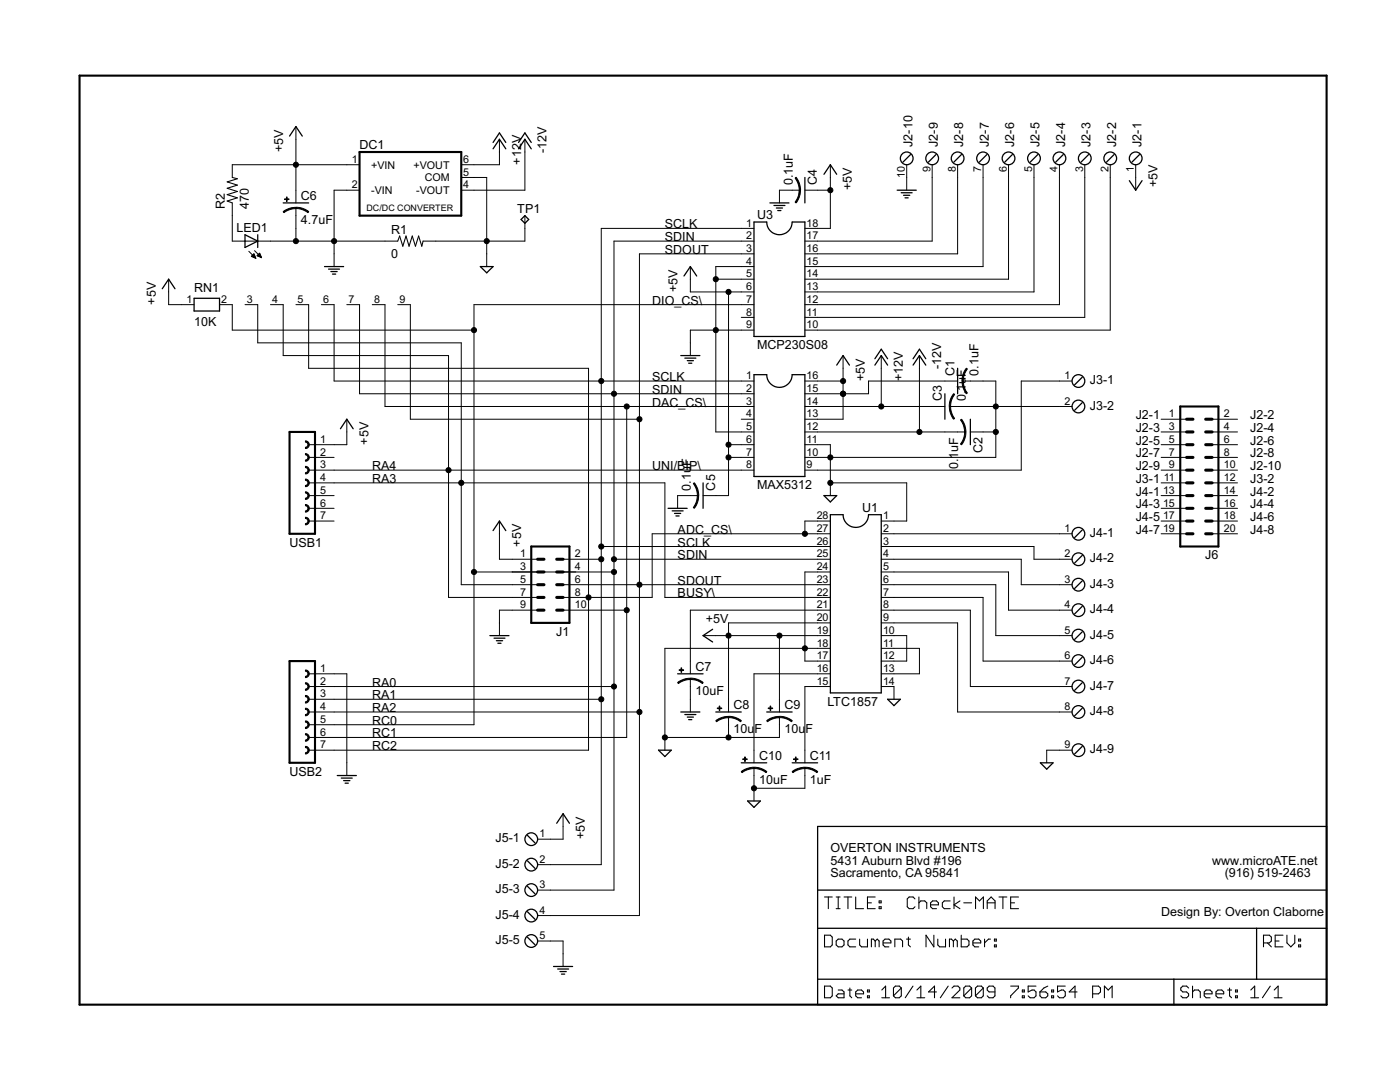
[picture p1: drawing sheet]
<svg xmlns="http://www.w3.org/2000/svg" width="279mm" height="216mm" viewBox="0 0 279 216" stroke-linecap="round" stroke-linejoin="round" font-family="sans-serif">
<g fill="#000" stroke="#000" stroke-width=".2">
<path d="M46.4 32.9v2.5zM59.1 32.9v5.1zM59.1 27.8v5.1zM46.4 32.9h12.7zM59.1 25.3v2.5zM59.1 38v2.5zM66.7 38v10.1zM59.1 32.9h10.1zM66.7 38h2.5zM69.2 32.9h2.6zM69.2 38h2.6zM94.6 32.9h5.1z"/>
<path d="M94.6 38h10.2zM94.6 35.4h2.5zM92.1 32.9h2.5zM92.1 35.4h2.5zM92.1 38h2.5zM97.1 35.4v12.7zM99.7 30.3v2.6zM99.7 27.8v2.5zM104.8 30.3v7.7zM104.8 27.8v2.5zM155.6 38h2.5zM155.6 38v2.5z"/>
<path d="M158.1 38h1.5zM160.6 38h2.6zM165.7 35.4v2.6zM163.2 38h2.5zM165.7 32.9v2.5zM181 32.9v2.5zM181 35.4v2.6zM186 32.9v2.5zM191.1 32.9v2.5zM196.2 32.9v2.5zM201.3 32.9v2.5zM206.4 32.9v2.5z"/>
<path d="M211.4 32.9v2.5zM216.5 32.9v2.5zM221.6 32.9v2.5zM226.7 32.9v2.5zM226.7 35.4v2.6zM33.7 55.7v2.6zM46.4 43v5.1zM46.4 48.1h2.5zM46.4 40.5v2.5zM48.9 48.1h2.5zM49.7 50.1l1.4 1.4zM50.2 51.2l.5-.5z"/>
<path d="M50.2 51.1h.7zM50.3 51.2h.6zM50.4 50.9h.4zM50.5 50.8h.3zM50.5 51.3h.4zM50.6 50.7h.1zM50.7 50.7l.4 .8zM50.8 50l1.4 1.4zM50.8 51.4h.2zM50.2 51.2l.9 .3zM51.3 51l.5-.5zM51.4 50.9h.6z"/>
<path d="M51.4 51.1h.6zM51.5 50.8h.4zM51.6 50.7h.3zM51.7 51.2h.4zM51.7 50.6h.1zM51.8 50.5l.4 .9zM52 51.3h.2zM51.3 51l.9 .4zM51.4 48.1h2.6zM59.1 45.6v2.5zM54 48.1h5.1zM59.1 41.5v1.5z"/>
<path d="M59.1 43v2.6zM66.7 48.1v2.6zM59.1 48.1h7.6zM66.7 50.7v2.5zM66.7 48.1h10.1zM76.8 48.1h2.6zM87 48.1h10.1zM84.4 48.1h2.6zM97.1 48.1v2.6zM97.1 48.1h7.7zM97.1 50.7v2.5zM104.8 45.6v2.5z"/>
<path d="M104.8 43v2.6zM120 45.6h27.9zM122.5 48.1h25.4zM127.6 50.7h20.3zM137.8 55.7v2.6zM137.8 53.2v2.5zM142.9 53.2h5zM142.9 53.2v2.5zM137.8 58.3h7.6zM145.4 58.3h2.5zM142.9 55.7h5zM147.9 45.6h2.6z"/>
<path d="M147.9 48.1h2.6zM147.9 50.7h2.6zM147.9 53.2h2.6zM147.9 55.7h2.6zM147.9 58.3h2.6zM163.2 45.6h2.5zM163.2 48.1h22.8zM163.2 50.7h27.9zM163.2 53.2h33zM163.2 55.7h38.1zM163.2 58.3h43.2zM160.6 58.3h2.6z"/>
<path d="M160.6 55.7h2.6zM160.6 53.2h2.6zM160.6 50.7h2.6zM160.6 48.1h2.6zM160.6 45.6h2.6zM165.7 38v7.6zM186 35.4v12.7zM191.1 35.4v15.3zM196.2 35.4v17.8zM201.3 35.4v20.3zM206.4 35.4v22.9zM33.7 58.3v2.5z"/>
<path d="M33.7 60.8h2.5zM36.2 60.8h2.5zM46.4 60.8v5.1zM43.8 60.8h2.6zM51.4 60.8v7.6zM48.9 60.8h2.5zM56.5 60.8v10.2zM54 60.8h2.5zM61.6 60.8v12.7zM59.1 60.8h2.5zM66.7 60.8v15.2zM64.1 60.8h2.6z"/>
<path d="M71.8 60.8v17.8zM69.2 60.8h2.6zM74.3 60.8h2.5zM79.4 60.8h2.5zM56.5 71h33zM51.4 68.4h40.7zM94.6 60.8v5.1zM94.6 65.9v48.2zM46.4 65.9h48.2zM61.6 73.5h55.9zM117.5 73.5v45.7zM120 76v33.1z"/>
<path d="M120 45.6v30.4zM66.7 76h53.3zM122.5 78.6v33zM122.5 48.1v30.5zM71.8 78.6h50.7zM137.8 65.9v2.5zM137.8 68.4v2.6zM142.9 55.7v10.2zM137.8 65.9h5.1zM142.9 65.9h5zM120 76h27.9zM122.5 78.6h25.4z"/>
<path d="M94.6 60.8h53.3zM147.9 76h2.6zM147.9 78.6h2.6zM147.9 60.8h2.6zM147.9 63.3h2.6zM147.9 65.9h2.6zM163.2 78.6h5.1zM163.2 76h5.1zM163.2 60.8h48.2zM163.2 63.3h53.3zM163.2 65.9h58.4zM160.6 78.6h2.6z"/>
<path d="M160.6 76h2.6zM160.6 65.9h2.6zM160.6 63.3h2.6zM160.6 60.8h2.6zM168.3 76v2.6zM168.3 73.5v2.5zM168.3 71v2.5zM173.3 76v2.6zM168.3 78.6h5zM175.9 71v2.5zM183.5 71v2.5zM173.3 76h15.3z"/>
<path d="M188.6 76h2.5zM192.1 76h1.6zM193.7 76h2.5zM196.2 76h2.5zM203.8 76h7.6zM211.4 35.4v25.4zM211.4 76h2.6zM216.5 35.4v27.9zM221.6 35.4v30.5zM66.7 88.7h2.5zM61.6 88.7h5.1zM61.6 91.3h5.1z"/>
<path d="M61.6 93.8h5.1zM61.6 96.4h5.1zM61.6 98.9h5.1zM69.2 86.2v2.5zM69.2 83.7v2.5zM76.8 60.8v20.3zM81.9 60.8v22.9zM89.5 93.8h58.4zM66.7 93.8h22.8zM89.5 71v22.8zM66.7 96.4h25.4zM92.1 68.4v28z"/>
<path d="M125.1 81.1v40.7zM76.8 81.1h48.3zM127.6 83.7v33zM127.6 50.7v33zM81.9 83.7h45.7zM92.1 96.4h40.6zM135.2 98.9v2.5zM135.2 98.9h2.6zM137.8 98.9h1.5zM142.9 98.9h2.5zM142.9 86.2h5zM142.9 65.9v20.3z"/>
<path d="M140.3 98.9h2.6zM145.4 91.3v7.6zM145.4 88.7v2.6zM145.4 58.3v30.4zM145.4 88.7h2.5zM145.4 91.3h2.5zM125.1 81.1h22.8zM147.9 81.1h2.6zM147.9 83.7h2.6zM147.9 86.2h2.6zM147.9 88.7h2.6zM147.9 91.3h2.6z"/>
<path d="M147.9 93.8h2.6zM163.2 83.7h5.1zM163.2 81.1h12.7zM163.2 86.2h20.3zM163.2 91.3h2.5zM163.2 88.7h2.5zM163.2 93.8h40.6zM160.6 93.8h2.6zM160.6 91.3h2.6zM160.6 88.7h2.6zM160.6 86.2h2.6zM160.6 83.7h2.6z"/>
<path d="M160.6 81.1h2.6zM165.7 88.7v2.6zM165.7 91.3h33zM165.7 91.3v5.1zM165.7 96.4v2.5zM168.3 78.6v5.1zM175.9 73.5v7.6zM165.7 96.4h15.3zM183.5 73.5v12.7zM175.9 81.1h10.1zM186 81.1h2.6zM183.5 86.2h5.1z"/>
<path d="M188.6 86.2h2.5zM189.6 81.1h1.5zM191.1 86.2h1.5zM193.7 81.1h5zM191.1 81.1h2.6zM196.2 86.2h2.5zM193.7 86.2h2.5zM198.7 76v5.1zM198.7 81.1h12.7zM198.7 81.1v5.1zM198.7 86.2v5.1zM203.8 76v17.8z"/>
<path d="M211.4 81.1h2.6zM231.7 83.7h5.1zM231.7 86.2h5.1zM231.7 88.7h5.1zM231.7 91.3h5.1zM231.7 93.8h5.1zM231.7 96.4h5.1zM231.7 98.9h5.1zM241.9 83.7h5.1zM241.9 86.2h5.1zM241.9 88.7h5.1zM241.9 91.3h5.1z"/>
<path d="M241.9 93.8h5.1zM241.9 96.4h5.1zM241.9 98.9h5.1zM61.6 101.4h5.1zM61.6 104h5.1zM89.5 93.8v25.4zM92.1 96.4v20.3zM94.6 114.1v30.5zM99.7 106.5v5.1zM99.7 104v2.5zM99.7 111.6h2.5zM92.1 116.7h10.1z"/>
<path d="M89.5 119.2h12.7zM102.2 114.1h12.7zM94.6 114.1h7.6zM102.2 111.6h5.1zM102.2 114.1h5.1zM102.2 116.7h5.1zM102.2 119.2h5.1zM117.5 111.6h2.5zM117.5 116.7h10.1zM117.5 114.1h5zM117.5 119.2v30.5zM117.5 119.2h12.7z"/>
<path d="M112.4 111.6h5.1zM112.4 114.1h5.1zM112.4 116.7h5.1zM112.4 119.2h5.1zM120 109.1v2.5zM120 109.1h43.2zM122.5 111.6v2.5zM127.6 116.7h35.6zM130.2 106.5v12.7zM130.2 106.5h30.4zM132.7 96.4v22.8zM160.6 106.5h2.6z"/>
<path d="M160.6 104v2.5zM132.7 119.2h30.5zM160.6 114.1h2.6zM122.5 111.6h40.7zM160.6 104h2.6zM163.2 119.2h2.5zM163.2 116.7h2.5zM163.2 114.1h2.5zM163.2 111.6h2.5zM163.2 109.1h2.5zM163.2 106.5h2.5zM163.2 104h2.5z"/>
<path d="M178.4 104h2.6zM178.4 106.5h33zM178.4 109.1h28zM175.9 104h2.5zM175.9 106.5h2.5zM175.9 109.1h2.5zM175.9 111.6h2.5zM175.9 114.1h2.5zM175.9 116.7h2.5zM175.9 119.2h2.5zM181 96.4v7.6zM178.4 119.2h17.8z"/>
<path d="M178.4 116.7h20.3zM178.4 114.1h22.9zM203.8 111.6v5.1zM178.4 111.6h25.4zM206.4 109.1v2.5zM206.4 111.6h5zM203.8 116.7h7.6zM211.4 106.5h2.6zM211.4 111.6h2.6zM211.4 116.7h2.6zM231.7 101.4h5.1zM231.7 104h5.1z"/>
<path d="M231.7 106.5h5.1zM241.9 101.4h5.1zM241.9 104h5.1zM241.9 106.5h5.1zM66.7 139.5h53.3zM66.7 137h55.8zM61.6 134.5h5.1zM61.6 137h5.1zM61.6 139.5h5.1zM66.7 134.5h2.5zM99.7 121.8v2.5zM99.7 124.3v2.5z"/>
<path d="M99.7 121.8h2.5zM102.2 121.8h5.1zM117.5 121.8h7.6zM112.4 121.8h5.1zM120 111.6v27.9zM122.5 114.1v22.9zM125.1 121.8v25.4zM132.7 129.4h27.9zM137.8 121.8v10.1zM137.8 121.8h25.4zM137.8 135.5v1.5zM137.8 131.9v2.6z"/>
<path d="M137.8 137v2.5zM137.8 139.5v2.6zM140.3 126.8h2.6zM142.9 126.8h2.5zM145.4 126.8v12.7zM145.4 124.3v2.5zM145.4 124.3h17.8zM145.4 139.5v2.6zM150.5 134.5v15.2zM155.6 126.8v12.7zM155.6 126.8h7.6zM145.4 126.8h10.2z"/>
<path d="M155.6 139.5v2.6zM160.6 129.4v2.5zM160.6 114.1v15.3zM160.6 137h2.6zM160.6 131.9h2.6zM160.6 129.4h2.6zM150.5 134.5h12.7zM163.2 137h2.5zM163.2 134.5h2.5zM163.2 131.9h2.5zM163.2 129.4h2.5zM163.2 126.8h2.5z"/>
<path d="M163.2 124.3h2.5zM163.2 121.8h2.5zM178.4 126.8h2.6zM178.4 129.4h5.1zM175.9 121.8h2.5zM175.9 124.3h2.5zM175.9 126.8h2.5zM175.9 129.4h2.5zM175.9 131.9h2.5zM175.9 134.5h2.5zM175.9 137h2.5zM178.4 137v2.5z"/>
<path d="M181 126.8v5.1zM178.4 131.9h2.6zM183.5 129.4v5.1zM178.4 134.5h5.1zM178.4 124.3h12.7zM193.7 121.8v15.2zM178.4 121.8h15.3zM196.2 119.2v12.7zM198.7 116.7v10.1zM201.3 114.1v7.7zM201.3 121.8h10.1zM198.7 126.8h12.7z"/>
<path d="M196.2 131.9h15.2zM193.7 137h17.7zM211.4 121.8h2.6zM211.4 126.8h2.6zM211.4 131.9h2.6zM211.4 137h2.6zM66.7 142.1h60.9zM61.6 142.1h5.1zM61.6 144.6h5.1zM61.6 147.2h5.1zM61.6 149.7h5.1zM69.2 134.5v17.7z"/>
<path d="M69.2 152.2v2.5zM66.7 144.6h27.9zM66.7 149.7h50.8zM66.7 147.2h58.4zM127.6 116.7v25.4zM132.7 129.4v17.8zM132.7 147.2v2.5zM132.7 147.2h12.7zM145.4 143.1v1.5zM145.4 144.6v2.6zM150.5 157.3h10.1zM150.5 153.2v1.5z"/>
<path d="M150.5 149.7v2.5zM150.5 154.7v2.6zM150.5 157.3v2.5zM145.4 147.2h10.2zM155.6 143.1v1.5zM155.6 144.6v2.6zM160.6 137v12.7zM160.6 153.2v1.5zM160.6 149.7v2.5zM160.6 154.7v2.6zM191.1 124.3v17.8zM208.9 149.7v2.5z"/>
<path d="M208.9 149.7h2.5zM191.1 142.1h20.3zM211.4 142.1h2.6zM211.4 149.7h2.6zM109.8 167.4h2.6zM109.8 172.5h10.2zM109.8 177.6h12.7zM107.3 167.4h2.5zM107.3 172.5h2.5zM107.3 177.6h2.5zM112.4 164.9v2.5zM112.4 162.4v2.5z"/>
<path d="M120 139.5v33zM122.5 137v40.6zM109.8 187.8h2.6zM109.8 182.7h17.8zM107.3 182.7h2.5zM107.3 187.8h2.5zM112.4 187.8v2.5zM112.4 190.3v2.5zM127.6 142.1v40.6z"/>
<path d="M158.7 35.5l.2-.1 .4 .7 .4 1 .1 .9h-.3l-.1-1.1z" fill-rule="evenodd"/>
<path d="M56.5 42.2l1.2-.6 1.4-.2v.2l-1.1 .2-1.3 .6z" fill-rule="evenodd"/>
<path d="M59.1 41.4l1.3 .2 1.2 .6-.1 .2-1.4-.7-1-.1z" fill-rule="evenodd"/>
<path d="M159.5 38h.2v.8l-.4 1-.4 .7-.2-.2 .7-1.3z" fill-rule="evenodd"/>
<path d="M190.3 78.5l.2 .2-.7 1.4-.1 1h-.3v-.3a3.9 3.9 0 0 1 .9-2.3z" fill-rule="evenodd"/>
<path d="M192 76h.3l.1 1 .7 1.4-.3 .2-.6-1.2z" fill-rule="evenodd"/>
<path d="M192.9 73.5l.2 .1-.7 1.4-.2 1h-.2l.2-1.3z" fill-rule="evenodd"/>
<path d="M61 93a.76 .76 0 0 1 .7 .8 .76 .76 0 0 1-.7 .8v-.3a.51 .51 0 0 0 .5-.5 .51 .51 0 0 0-.5-.5z" fill-rule="evenodd"/>
<path d="M61 90.5a.76 .76 0 0 1 .7 .8 .76 .76 0 0 1-.7 .7v-.2a.51 .51 0 0 0 .5-.5 .51 .51 0 0 0-.5-.5z" fill-rule="evenodd"/>
<path d="M61 88a.76 .76 0 0 1 .7 .7 .76 .76 0 0 1-.7 .8v-.3a.51 .51 0 0 0 .5-.5 .51 .51 0 0 0-.5-.5z" fill-rule="evenodd"/>
<path d="M61 98.1a.76 .76 0 0 1 .7 .8 .76 .76 0 0 1-.7 .8v-.3a.51 .51 0 0 0 .5-.5 .51 .51 0 0 0-.5-.5z" fill-rule="evenodd"/>
<path d="M61 95.6a.76 .76 0 0 1 .7 .8 .76 .76 0 0 1-.7 .7v-.2a.51 .51 0 0 0 .5-.5 .51 .51 0 0 0-.5-.6z" fill-rule="evenodd"/>
<path d="M138.4 96.5l.2-.2 .1 .2a3.9 3.9 0 0 1 .7 2.4h-.2l-.3-1.5z" fill-rule="evenodd"/>
<path d="M189.5 81.1h.2l.1 1 .7 1.4-.2 .2-.6-1.2z" fill-rule="evenodd"/>
<path d="M192.5 86.2h.3l-.1 .8-.4 1.1-.4 .7-.2-.2 .7-1.4z" fill-rule="evenodd"/>
<path d="M191.7 83.8l.2-.1 .4 .6 .5 1.9h-.3l-.3-1.5z" fill-rule="evenodd"/>
<path d="M61 100.7a.76 .76 0 0 1 .7 .7 .76 .76 0 0 1-.7 .8v-.3a.51 .51 0 0 0 .5-.5 .51 .51 0 0 0-.5-.5z" fill-rule="evenodd"/>
<path d="M61 103.2a.76 .76 0 0 1 .7 .8 .76 .76 0 0 1-.7 .7v-.2a.51 .51 0 0 0 .5-.5 .51 .51 0 0 0-.5-.5z" fill-rule="evenodd"/>
<path d="M139.2 98.9h.2v.8l-.4 1.1-.4 .6-.2-.1 .6-1.4z" fill-rule="evenodd"/>
<path d="M61 136.2a.76 .76 0 0 1 .7 .8 .76 .76 0 0 1-.7 .8v-.3a.51 .51 0 0 0 .5-.5 .51 .51 0 0 0-.5-.5z" fill-rule="evenodd"/>
<path d="M61 133.7a.76 .76 0 0 1 .7 .8 .76 .76 0 0 1-.7 .7v-.2a.51 .51 0 0 0 .5-.5 .51 .51 0 0 0-.5-.6z" fill-rule="evenodd"/>
<path d="M135.2 136.2l1.2-.6 1.4-.3v.3l-1 .1-1.4 .7z" fill-rule="evenodd"/>
<path d="M137.8 135.3l1.3 .2 1.2 .7-.1 .2-1.4-.7-1-.1z" fill-rule="evenodd"/>
<path d="M61 138.8a.76 .76 0 0 1 .7 .7 .76 .76 0 0 1-.7 .8v-.3a.51 .51 0 0 0 .5-.5 .51 .51 0 0 0-.5-.5z" fill-rule="evenodd"/>
<path d="M61 143.8a.76 .76 0 0 1 .7 .8 .76 .76 0 0 1-.7 .8v-.3a.51 .51 0 0 0 .5-.5 .51 .51 0 0 0-.5-.5z" fill-rule="evenodd"/>
<path d="M61 141.3a.76 .76 0 0 1 .7 .8 .76 .76 0 0 1-.7 .7v-.2a.51 .51 0 0 0 .5-.5 .51 .51 0 0 0-.5-.5z" fill-rule="evenodd"/>
<path d="M61 146.4a.76 .76 0 0 1 .7 .8 .76 .76 0 0 1-.7 .7v-.2a.51 .51 0 0 0 .5-.5 .51 .51 0 0 0-.5-.6z" fill-rule="evenodd"/>
<path d="M61 148.9a.76 .76 0 0 1 .7 .8 .76 .76 0 0 1-.7 .8v-.3a.51 .51 0 0 0 .5-.5 .51 .51 0 0 0-.5-.5z" fill-rule="evenodd"/>
<path d="M142.9 143.8l1.1-.6 1.4-.2v.2l-1 .1-1.4 .7z" fill-rule="evenodd"/>
<path d="M145.4 142.9l1.3 .3 1.3 .6-.2 .2-.9-.5-1.5-.3z" fill-rule="evenodd"/>
<path d="M147.9 154l1.2-.7 1.4-.2v.3l-1 .1-1.4 .7z" fill-rule="evenodd"/>
<path d="M150.5 153.1l1.3 .2 1.2 .7-.1 .2-.9-.6-1.5-.2z" fill-rule="evenodd"/>
<path d="M153 143.8l1.2-.6 1.4-.2v.2l-1.1 .1-1.3 .7z" fill-rule="evenodd"/>
<path d="M155.6 142.9l1.3 .3 1.2 .6-.1 .2-.9-.5-1.5-.3z" fill-rule="evenodd"/>
<path d="M158.1 154l1.2-.7 1.3-.2v.3l-1 .1-1.4 .7z" fill-rule="evenodd"/>
<path d="M160.6 153.1l1.4 .2 1.2 .7-.2 .2-.8-.6-1.6-.2z" fill-rule="evenodd"/>
<circle cx="59.1" cy="32.9" r=".51"/>
<circle cx="165.7" cy="38" r=".51"/>
<circle cx="59.1" cy="48.1" r=".51"/>
<circle cx="66.7" cy="48.1" r=".51"/>
<circle cx="97.1" cy="48.1" r=".51"/>
<circle cx="142.9" cy="55.7" r=".51"/>
<circle cx="145.4" cy="58.3" r=".51"/>
<circle cx="94.6" cy="65.9" r=".51"/>
<circle cx="120" cy="76" r=".51"/>
<circle cx="122.5" cy="78.6" r=".51"/>
<circle cx="142.9" cy="65.9" r=".51"/>
<circle cx="168.3" cy="76" r=".51"/>
<circle cx="168.3" cy="78.6" r=".51"/>
<circle cx="89.5" cy="93.8" r=".51"/>
<circle cx="92.1" cy="96.4" r=".51"/>
<circle cx="125.1" cy="81.1" r=".51"/>
<circle cx="127.6" cy="83.7" r=".51"/>
<circle cx="145.4" cy="88.7" r=".51"/>
<circle cx="145.4" cy="91.3" r=".51"/>
<circle cx="165.7" cy="96.4" r=".51"/>
<circle cx="165.7" cy="91.3" r=".51"/>
<circle cx="175.9" cy="81.1" r=".51"/>
<circle cx="183.5" cy="86.2" r=".51"/>
<circle cx="198.7" cy="81.1" r=".51"/>
<circle cx="198.7" cy="86.2" r=".51"/>
<circle cx="94.6" cy="114.1" r=".51"/>
<circle cx="117.5" cy="119.2" r=".51"/>
<circle cx="120" cy="109.1" r=".51"/>
<circle cx="120" cy="111.6" r=".51"/>
<circle cx="122.5" cy="111.6" r=".51"/>
<circle cx="122.5" cy="114.1" r=".51"/>
<circle cx="127.6" cy="116.7" r=".51"/>
<circle cx="160.6" cy="106.5" r=".51"/>
<circle cx="120" cy="139.5" r=".51"/>
<circle cx="122.5" cy="137" r=".51"/>
<circle cx="125.1" cy="121.8" r=".51"/>
<circle cx="145.4" cy="126.8" r=".51"/>
<circle cx="155.6" cy="126.8" r=".51"/>
<circle cx="160.6" cy="129.4" r=".51"/>
<circle cx="127.6" cy="142.1" r=".51"/>
<circle cx="132.7" cy="147.2" r=".51"/>
<circle cx="145.4" cy="147.2" r=".51"/>
<circle cx="150.5" cy="157.3" r=".51"/>
</g>
<g fill="#000" stroke="#000" stroke-width=".42">
<path d="M15.9 15.1h248.9zM15.9 15.1v185.4zM264.8 15.1v185.4zM71.8 30.3h20.3zM92.1 30.3v12.7zM71.8 30.3v12.7zM71.8 43h20.3zM57.8 86.2h5.1zM62.9 86.2v20.3zM235.5 81.1h7.7zM235.5 81.1v28zM57.8 86.2v20.3z"/>
<path d="M57.8 106.5h5.1zM106 109.1h7.6zM106 109.1v15.2zM243.2 81.1v28zM235.5 109.1h7.7zM57.8 131.9h5.1zM62.9 131.9v20.3zM113.6 109.1v15.2zM106 124.3h7.6zM57.8 131.9v20.3zM57.8 152.2h5.1zM15.9 200.5h248.9z"/>
</g>
<g fill="#000" stroke="#000" stroke-width=".25">
<path d="M59.1 25.3l-1.3 1.9zM59.1 25.3l1.2 1.9zM99.7 27.8l-1.3 1.9zM99.7 26.5l-1.3 1.9zM99.7 27.8l1.2 1.9zM99.7 26.5l1.2 1.9zM104.8 27.8l-1.3 1.9zM104.8 26.5l-1.3 1.9zM104.8 27.8l1.2 1.9zM104.8 26.5l1.2 1.9zM165.7 32.9l-1.3 1.9zM165.7 32.9l1.3 1.9z"/>
<path d="M180.6 39.5h.7zM180.3 39h1.3zM181.7 30.8l-1.5 1.6zM179.9 38.5h2.1zM179 38h3.9zM186.8 30.8l-1.5 1.6zM191.9 30.8l-1.5 1.6zM197 30.8l-1.6 1.6zM202 30.8l-1.5 1.6zM207.1 30.8l-1.5 1.6zM212.2 30.8l-1.5 1.6zM217.3 30.8l-1.6 1.6z"/>
<path d="M222.3 30.8l-1.5 1.6zM225.4 36l1.3 2zM227.9 36l-1.2 2zM227.4 30.8l-1.5 1.6zM33.7 55.7l-1.3 1.9zM33.7 55.7l1.2 1.9zM38.7 59.5v2.6zM38.7 59.5h5.1zM48.9 46.8l2.5 1.3zM48.9 46.8v1.3zM48.9 48.1v1.3zM48.9 49.4l2.5-1.3z"/>
<path d="M51.4 46.8v1.3zM51.4 48.1v1.3zM56.5 40.5h5.1zM64.8 53.2h3.8zM65.6 53.7h2.2zM66 54.2h1.3zM66.4 54.7h.6zM95.9 53.2h2.5zM95.9 53.2l1.2 1.2zM97.1 54.4l1.3-1.2zM104.8 43l-.8 .8zM104.8 43l.7 .8z"/>
<path d="M104 43.8l.8 .8zM105.5 43.8l-.7 .8zM137.8 53.2l-1.3 1.9zM137.8 53.2l1.2 1.9zM150.5 44.3v22.8zM150.5 44.3h2.5zM155.2 42h.7zM154.9 41.5h1.3zM154.5 41h2.2zM153.6 40.5h3.9zM158.1 44.3h2.5zM160.6 35.4v5.1z"/>
<path d="M38.7 62.1h5.1zM43.8 59.5v2.6zM137.4 72.5h.7zM137.2 72h1.2zM136.7 71.5h2.2zM135.9 71h3.8zM150.5 74.8v20.3zM150.5 74.8h2.5zM150.5 67.1h10.1zM158.1 74.8h2.5zM160.6 44.3v22.8zM168.3 71l-1.3 1.9z"/>
<path d="M168.3 71l1.2 1.9zM175.9 71l-1.3 1.9zM175.9 69.7l-1.3 1.9zM175.9 71l1.2 1.9zM175.9 69.7l1.2 1.9zM183.5 71l-1.3 1.9zM183.5 69.7l-1.3 1.9zM183.5 71l1.3 1.9zM183.5 69.7l1.3 1.9zM191.1 73.5v5.1zM216 75.3l-1.5 1.5zM69.2 83.7l-1.3 1.9z"/>
<path d="M69.2 83.7l1.3 1.9zM150.5 95.1h10.1zM160.6 74.8v20.3zM164.4 98.9h2.6zM167 98.9l-1.3 1.3zM188.6 78.6v5.1zM193.7 83.7v5zM216 80.3l-1.5 1.6zM99.7 104l-1.3 1.9zM99.7 104l1.2 1.9zM134.9 103h.6zM134.6 102.4h1.2z"/>
<path d="M134.2 101.9h2.1zM133.3 101.4h3.8zM140.3 96.4v5zM165.7 102.7h2.6zM164.4 98.9l1.3 1.3zM175.9 102.7v35.6zM173.3 102.7h2.6zM216 105.7l-1.5 1.6zM216 110.8l-1.5 1.6zM216 115.9l-1.5 1.5zM99.4 128.4h.6zM99.1 127.8h1.2z"/>
<path d="M98.6 127.3h2.2zM97.8 126.8h3.8zM135.2 134.5h5.1zM140.3 126.8l1.9-1.2zM140.3 126.8l1.9 1.3zM165.7 102.7v35.6zM165.7 138.3h10.2zM177.1 139.5h2.6zM179.7 139.5l-1.3 1.3zM216 121l-1.5 1.5zM216 126.1l-1.5 1.5zM216 131.1l-1.5 1.6z"/>
<path d="M216 136.2l-1.5 1.6zM68.9 156.3h.6zM68.6 155.8h1.2zM68.1 155.3h2.2zM67.3 154.7h3.8zM131.4 149.7h2.6zM131.4 149.7l1.3 1.3zM134 149.7l-1.3 1.3zM137.4 143.6h.7zM137.2 143.1h1.2zM136.7 142.6h2.2zM135.9 142.1h3.8z"/>
<path d="M142.9 142.1h5zM147.9 152.2h5.1zM149.2 159.8h2.5zM151.7 159.8l-1.2 1.3zM153 142.1h5.1zM158.1 152.2h5.1zM177.1 139.5l1.3 1.3zM207.6 152.2h2.6zM207.6 152.2l1.3 1.3zM210.2 152.2l-1.3 1.3zM216 141.3l-1.5 1.5zM216 148.9l-1.5 1.6z"/>
<path d="M105.3 166.7l1.5 1.5zM105.3 171.8l1.5 1.5zM105.3 176.8l1.5 1.6zM112.4 162.4l-1.3 1.9zM112.4 162.4l1.2 1.9zM149.2 159.8l1.3 1.3zM163.2 177.6h101.6zM163.2 164.9v12.7zM163.2 164.9h101.6zM264.8 164.9v12.7zM264.8 177.6v7.6zM105.3 181.9l1.5 1.6z"/>
<path d="M105.3 187l1.5 1.5zM112.1 194.4h.6zM111.8 193.9h1.2zM111.3 193.4h2.2zM110.5 192.8h3.8zM163.2 195.4h71.1zM163.2 185.2v10.2zM163.2 177.6v7.6zM234.3 195.4v5.1zM234.3 195.4h16.5zM250.8 185.2v10.2zM163.2 185.2h87.6z"/>
<path d="M250.8 195.4h14zM250.8 185.2h14zM264.8 185.2v10.2zM264.8 195.4v5.1zM163.2 200.5h71.1zM163.2 195.4v5.1zM234.3 200.5h30.5z"/>
</g>
<g fill="#000" stroke="#000" stroke-width=".21">
<path d="M45.3 38.8l2.1-.6zM45.3 37.6l2.1-.7zM45.3 36.3l2.1-.6zM45.3 38.8l2.1 .7zM45.3 37.6l2.1 .6zM45.3 36.3l2.1 .6zM46.4 35.4l1 .3zM45.3 40.1l2.1-.6zM45.3 40.1l1.1 .4zM79.8 47.1l-.4 1zM79.8 47.1l.6 2zM81 47.1l-.6 2z"/>
<path d="M81 47.1l.6 2zM82.3 47.1l-.7 2zM82.3 47.1l.6 2zM83.5 47.1l-.6 2zM83.5 47.1l.7 2zM84.4 48.1l-.2 1zM164.5 179h1.6zM166.9 179h.8zM168.4 179h1.6zM170.8 179v2.3zM173.1 179v2.3zM173.1 179h1.6z"/>
<path d="M175.5 179.8h.4zM175.9 179.8v.3zM181.1 179.4v1.5zM181.4 179l-.3 .4zM181.4 179h.8zM182.2 179l.4 .4zM183.4 179v2.3zM183.8 179.8h.8zM184.6 179.8l.4 .3zM186.1 179.8h.8zM186.9 179.8l.4 .3zM188.4 179.8l-.3 .3z"/>
<path d="M188.4 179.8h1.2zM194.7 179l.8 .8zM195.5 179.8l.8-.8zM196.3 179v2.3zM197 179.8l.8-.8zM197.8 179l.8 .8zM198.6 179.8v1.5zM199.4 179h1.5zM201.7 179v2.3zM201.7 179h1.6zM164.5 196.8v2.3zM164.5 199.1h1.2z"/>
<path d="M164.5 186.6v2.3zM164.5 188.9h1.2zM165.3 179v2.3zM165.7 199.1l.4-.4zM164.5 196.8h1.2zM165.7 188.9l.4-.3zM164.5 186.6h1.2zM166.1 197.1v1.6zM165.7 196.8l.4 .3zM166.1 187v1.6zM165.7 186.6l.4 .4zM166.9 198.7l.4-.4z"/>
<path d="M166.9 181.3h.8zM166.9 187.8v.8zM166.9 188.6l.4 .3zM167.3 197.5h.7zM166.9 198.7l.4 .4zM167.3 198.3h1.1zM167.3 179v2.3zM167.3 188.9h.7zM166.9 187.8l.4-.4zM168 197.5l.4 .4zM168 188.9l.4-.3zM167.3 187.4h.7z"/>
<path d="M168.4 197.9v1.2zM167.3 199.1h1.1zM168.4 187.8v.8zM168 187.4l.4 .4zM169.2 197.5h.8zM169.2 179v2.3zM169.2 187.8v.8zM169.2 188.6l.4 .3zM169.6 197.1v1.6zM169.6 198.7l.4 .4zM169.6 187.4l-.4 .4zM169.6 188.9h1.2z"/>
<path d="M170.8 197.9v.8zM170.8 197.9l.4-.4zM170.8 181.3h1.5zM169.6 187.4h1.2zM170.8 198.7l.4 .4zM171.2 197.5h.7zM171.6 187.4v1.2zM171.6 188.6l.3 .3zM171.2 199.1h.7zM171.9 197.5l.4 .4zM171.9 188.9h1.2zM172.3 197.9v.4z"/>
<path d="M170.8 198.3h1.5zM173.1 197.5h.4zM173.1 197.5v.4zM173.1 198.7h.4zM173.1 198.7v.4zM173.1 181.3h1.6zM173.1 180.1h.8zM173.1 187.4v1.5zM173.5 197.5v.4zM173.1 197.9h.4zM173.5 198.7v.4zM173.1 199.1h.4z"/>
<path d="M173.9 187.4v1.5zM173.9 187.4h.4zM174.3 187.4l.4 .4zM174.7 187.8v1.1zM174.7 187.8l.4-.4zM175.1 187.4l.4 .4zM175.5 179.8v.3zM175.5 180.9h.4zM175.5 180.9v.4zM175.5 187.8v1.1zM175.5 180.1h.4zM175.9 180.9v.4z"/>
<path d="M175.5 181.3h.4zM176.7 196.8l-.7 .7zM176 199.1h1.5zM176.2 187.8v.8zM176.6 187.4l-.4 .4zM176.2 188.6l.4 .3zM176.6 187.4h.8zM176.7 196.8v2.3zM176.6 188.9h.8zM177.4 187.4l.4 .4zM177.8 187.8v.4zM176.2 188.2h1.6z"/>
<path d="M178.3 197.1v1.6zM178.3 197.1l.4-.3zM178.3 198.7l1.6-1.6zM178.6 187.4v1.5zM178.6 187.4h1.1zM178.7 196.8h.8zM178.3 198.7l.4 .4zM179.5 196.8l.4 .3zM178.7 199.1h.8zM179.7 187.4l.4 .4zM179.9 197.1v1.6zM179.5 199.1l.4-.4z"/>
<path d="M180.1 187.8v1.1zM182.2 196.8l-1.5 2.3zM180.9 187.4h.8zM181.1 180.9l.3 .4zM181.3 187v1.6zM181.3 188.6l.4 .3zM181.4 181.3h.8zM182.2 181.3l.4-.4zM183 197.5l.8-.7zM183 199.1h1.6zM183.4 180.1l.4-.3zM183.8 196.8v2.3z"/>
<path d="M184.8 186.6v2.3zM184.8 186.6l1.6 2.3zM185 180.1v1.2zM185.3 197.9h1.6zM185.7 180.1v.8zM185.7 180.1l.4-.3zM185.7 180.9l.4 .4zM186.4 186.6v2.3zM186.5 196.8v2.3zM185.3 197.9l1.2-1.1zM186.1 181.3h.8zM187.2 187.4v1.2z"/>
<path d="M187.2 188.6l.3 .3zM187.3 180.1v.5zM185.7 180.6h1.6zM187.5 188.9h1.2zM189.2 196.8l-1.5 2.3zM188.1 180.1v.8zM188.1 180.9l.3 .4zM188.4 181.3h1.2zM188.7 187.4v1.5zM189.5 187.4v1.5zM189.5 187.4h.4zM189.9 187.4l.4 .4z"/>
<path d="M190 199.1l1.6-1.6zM190.3 187.8v1.1zM190.3 187.8l.3-.4zM190 197.1l.4-.3zM190.4 179v2.3zM190.4 180.6l1.2-.8zM190.6 187.4l.5 .4zM191.1 187.8v1.1zM190.4 196.8h.8zM190 199.1h1.6zM191.6 197.1v.4zM191.2 196.8l.4 .3z"/>
<path d="M190.4 180.6l1.2 .7zM191.8 186.6v2.3zM191.8 188.9h1.2zM192.3 197.1v1.6zM192.3 197.1l.4-.3zM192.3 198.7l1.6-1.6zM192.3 180.1h1.6zM192.7 196.8h.8zM192.3 198.7l.4 .4zM193 188.9l.4-.3zM191.8 187.4h1.2zM193.4 187.8v.8z"/>
<path d="M193 187.4l.4 .4zM193.5 196.8l.4 .3zM192.7 199.1h.8zM193.9 197.1v1.6zM193.5 199.1l.4-.4zM194.2 187.8v.8zM194.5 187.4l-.3 .4zM194.2 188.6l.3 .3zM194.5 187.4h.8zM194.7 197.1v1.6zM194.7 197.1l.4-.3zM194.7 198.7l1.5-1.6z"/>
<path d="M194.7 179v2.3zM195.1 196.8h.8zM194.7 198.7l.4 .4zM194.5 188.9h.8zM195.3 187.4l.4 .4zM195.7 187.8v.4zM194.2 188.2h1.5zM195.9 196.8l.3 .3zM195.1 199.1h.8zM196.2 197.1v1.6zM196.2 198.7l-.3 .4zM196.5 187.4v1.5z"/>
<path d="M196.5 188.2l.8-.8zM197 198.7l.4 .4zM197 197.1v.4zM197 197.5l.4 .4zM197 179.8v1.5zM197 180.1h1.6zM197.3 187.4h.4zM197.4 199.1h.8zM197.4 196.8l-.4 .3zM197.4 197.9h1.2zM198.2 199.1l.4-.4zM197.4 196.8h.8z"/>
<path d="M198.5 187.4h.3zM198.5 187.4v.4zM198.5 188.6h.3zM198.5 188.6v.3zM198.6 197.1v1.6zM198.2 196.8l.4 .3zM198.8 187.4v.4zM198.5 187.8h.3zM198.8 188.6v.3zM198.5 188.9h.3zM200.2 179v2.3zM201.7 196.8h1.5z"/>
<path d="M201.7 198.7v.4zM201.7 181.3h1.6zM201.7 180.1h.8zM203.2 196.8v.3zM203.2 197.1l-1.5 1.6zM204 197.5h.4zM204 197.5v.4zM204 198.7h.4zM204 198.7v.4zM204.4 197.5v.4zM204 197.9h.4zM204.4 198.7v.4z"/>
<path d="M204 199.1h.4zM205.2 196.8v1.1zM205.2 197.9l.8-.4zM205.2 198.7l.4 .4zM206 197.5h.4zM206.4 197.5l.4 .4zM205.6 199.1h.8zM205.2 196.8h1.6zM206.8 197.9v.8zM206.8 198.7l-.4 .4zM207.5 197.9v.8zM207.5 198.7l.4 .4z"/>
<path d="M207.9 199.1h.8zM207.5 197.9l.8-.8zM208.7 199.1l.4-.4zM207.5 197.9h1.2zM208.3 197.1l.8-.3zM209.1 198.3v.4zM208.7 197.9l.4 .4zM209.9 197.5h.4zM209.9 197.5v.4zM209.9 198.7h.4zM209.9 198.7v.4zM210.3 197.5v.4z"/>
<path d="M209.9 197.9h.4zM210.3 198.7v.4zM209.9 199.1h.4zM211.1 196.8v1.1zM211.1 197.9l.7-.4zM211.1 198.7l.3 .4zM211.8 197.5h.4zM212.2 197.5l.4 .4zM211.4 199.1h.8zM211.1 196.8h1.5zM212.6 197.9v.8zM212.6 198.7l-.4 .4z"/>
<path d="M213.4 197.9h1.5zM214.5 196.8v2.3zM214.5 196.8l-1.1 1.1zM218.1 196.8v2.3zM218.1 196.8h1.1zM219.2 196.8l.4 .3zM218.1 198.3h1.1zM219.6 197.1v.8zM219.2 198.3l.4-.4zM220.4 196.8v2.3zM220.4 196.8l.8 .7zM221.2 197.5l.8-.7z"/>
<path d="M222 196.8v2.3zM235.6 197.1v.4zM235.6 197.5l.5 .4zM235.6 197.1l.5-.3zM236.1 197.9h.7zM235.6 198.7l.5 .4zM236.1 196.8h.7zM236.8 197.9l.4 .4zM236.1 199.1h.7zM236.8 196.8l.4 .3zM237.2 198.3v.4zM236.8 199.1l.4-.4z"/>
<path d="M238 196.8v2.3zM238 197.9l.4-.4zM238.4 197.5h.8zM239.2 197.5l.3 .4zM239.5 197.9v1.2zM240.3 197.9v.8zM240.3 197.9l.4-.4zM240.3 198.7l.4 .4zM240.7 197.5h.8zM240.7 199.1h.8zM241.5 197.5l.4 .4zM241.9 197.9v.4z"/>
<path d="M240.3 198.3h1.6zM242.7 197.9v.8zM242.7 197.9l.4-.4zM242.7 198.7l.4 .4zM243.1 197.5h.7zM243.1 199.1h.7zM243.8 197.5l.4 .4zM244.2 197.9v.4zM242.7 198.3h1.5zM245 197.5h.8zM245.4 197.1v1.6zM245.4 198.7l.4 .4z"/>
<path d="M246.6 197.5h.4zM246.6 197.5v.4zM246.6 198.7h.4zM246.6 198.7v.4zM247 197.5v.4zM246.6 197.9h.4zM247 198.7v.4zM246.6 199.1h.4zM249.6 197.5l.8-.7zM249.6 199.1h1.6zM250.4 196.8v2.3zM253.5 196.8l-1.6 2.3z"/>
<path d="M252.2 186.6v2.3zM252.2 186.6h1.1zM252.9 188.2l.8 .7zM253.3 186.6l.4 .4zM252.2 188.2h1.1zM253.7 187v.8zM253.3 188.2l.4-.4zM254.3 197.5l.8-.7zM254.3 199.1h1.6zM254.5 186.6v2.3zM254.5 188.9h1.6zM254.5 187.8h.8z"/>
<path d="M255.1 196.8v2.3zM254.5 186.6h1.6zM256.8 186.6v1.6zM256.8 188.2l.8 .7zM257.6 188.9l.8-.7zM258.4 186.6v1.6zM259.2 187.4h.4zM259.2 187.4v.4zM259.2 188.6h.4zM259.2 188.6v.3zM259.6 187.4v.4zM259.2 187.8h.4z"/>
<path d="M259.6 188.6v.3zM259.2 188.9h.4z"/>
</g>
<g fill="#000" stroke="#000" stroke-width=".61">
<path d="M236.8 93.8h1.3zM236.8 91.3h1.3zM236.8 88.7h1.3zM236.8 86.2h1.3zM236.8 83.7h1.3zM236.8 96.4h1.3zM236.8 98.9h1.3zM240.6 93.8h1.3zM240.6 91.3h1.3zM240.6 88.7h1.3zM240.6 86.2h1.3zM240.6 83.7h1.3z"/>
<path d="M240.6 96.4h1.3zM240.6 98.9h1.3zM107.3 119.2h1.3zM107.3 116.7h1.3zM107.3 114.1h1.3zM107.3 111.6h1.3zM111.1 119.2h1.3zM111.1 116.7h1.3zM111.1 114.1h1.3zM111.1 111.6h1.3zM236.8 101.4h1.3zM236.8 104h1.3z"/>
<path d="M236.8 106.5h1.3zM240.6 101.4h1.3zM240.6 104h1.3zM240.6 106.5h1.3zM107.3 121.8h1.3zM111.1 121.8h1.3z"/>
</g>
<g fill="none" stroke="#000" stroke-width=".25">
<path d="M153 44.3a2.54 2.54 0 0 0 2.6 2.5 2.54 2.54 0 0 0 2.5-2.5M153 74.8a2.54 2.54 0 0 0 2.6 2.5 2.54 2.54 0 0 0 2.5-2.5M168.3 102.7a2.54 2.54 0 0 0 2.5 2.5 2.54 2.54 0 0 0 2.5-2.5"/>
<circle cx="181" cy="31.6" r="1.27"/>
<circle cx="186" cy="31.6" r="1.27"/>
<circle cx="191.1" cy="31.6" r="1.27"/>
<circle cx="196.2" cy="31.6" r="1.27"/>
<circle cx="201.3" cy="31.6" r="1.27"/>
<circle cx="206.4" cy="31.6" r="1.27"/>
<circle cx="211.4" cy="31.6" r="1.27"/>
<circle cx="216.5" cy="31.6" r="1.27"/>
<circle cx="221.6" cy="31.6" r="1.27"/>
<circle cx="226.7" cy="31.6" r="1.27"/>
<circle cx="215.2" cy="76" r="1.27"/>
<circle cx="215.2" cy="81.1" r="1.27"/>
<circle cx="215.2" cy="116.7" r="1.27"/>
<circle cx="215.2" cy="106.5" r="1.27"/>
<circle cx="215.2" cy="111.6" r="1.27"/>
<circle cx="215.2" cy="126.8" r="1.27"/>
<circle cx="215.2" cy="137" r="1.27"/>
<circle cx="215.2" cy="121.8" r="1.27"/>
<circle cx="215.2" cy="131.9" r="1.27"/>
<circle cx="215.2" cy="142.1" r="1.27"/>
<circle cx="215.2" cy="149.7" r="1.27"/>
<circle cx="106" cy="167.4" r="1.27"/>
<circle cx="106" cy="172.5" r="1.27"/>
<circle cx="106" cy="177.6" r="1.27"/>
<circle cx="106" cy="187.8" r="1.27"/>
<circle cx="106" cy="182.7" r="1.27"/>
</g>
<path d="M56.8 39.7h.9v.1h-.9zM57.2 39.3h.1v.9h-.1zM135.5 133.6h.9v.2h-.9zM135.9 133.3h.1v.9h-.1zM143.2 141.3h.8v.1h-.8zM143.5 140.9h.2v.9h-.2zM148.2 151.4h.9v.2h-.9zM148.6 151h.1v.9h-.1zM153.3 141.3h.9v.1h-.9zM153.7 140.9h.1v.9h-.1zM158.4 151.4h.9v.2h-.9zM158.7 151h.2v.9h-.2z" fill="#000" stroke="#000" stroke-width=".2"/>
<g font-size="2.8">
<text x="71.7" y="29.7">DC1</text>
<text x="182.1" y="29.3" transform="rotate(-90 182.1 29.3)">J2-10</text>
<text x="187.2" y="29.3" transform="rotate(-90 187.2 29.3)">J2-9</text>
<text x="192.2" y="29.3" transform="rotate(-90 192.2 29.3)">J2-8</text>
<text x="197.3" y="29.3" transform="rotate(-90 197.3 29.3)">J2-7</text>
<text x="202.4" y="29.3" transform="rotate(-90 202.4 29.3)">J2-6</text>
<text x="207.5" y="29.3" transform="rotate(-90 207.5 29.3)">J2-5</text>
<text x="212.6" y="29.3" transform="rotate(-90 212.6 29.3)">J2-4</text>
<text x="217.6" y="29.3" transform="rotate(-90 217.6 29.3)">J2-3</text>
<text x="222.7" y="29.3" transform="rotate(-90 222.7 29.3)">J2-2</text>
<text x="227.8" y="29.3" transform="rotate(-90 227.8 29.3)">J2-1</text>
<text x="56.5" y="30.3" transform="rotate(-90 56.5 30.3)">+5V</text>
<text x="104" y="32.9" transform="rotate(-90 104 32.9)">+12V</text>
<text x="109.1" y="30.5" transform="rotate(-90 109.1 30.5)">-12V</text>
<text x="44.9" y="41.8" transform="rotate(-90 44.9 41.8)">R2</text>
<text x="49.7" y="41.8" transform="rotate(-90 49.7 41.8)">470</text>
<text x="60.1" y="39.8">C6</text>
<text x="158.2" y="36.9" transform="rotate(-90 158.2 36.9)">0.1uF</text>
<text x="163" y="36.9" transform="rotate(-90 163 36.9)">C4</text>
<text x="170" y="37.9" transform="rotate(-90 170 37.9)">+5V</text>
<text x="231" y="37.4" transform="rotate(-90 231 37.4)">+5V</text>
<text x="47.2" y="46.3">LED1</text>
<text x="60.1" y="44.7">4.7uF</text>
<text x="78.1" y="46.6">R1</text>
<text x="103.2" y="42.5">TP1</text>
<text x="132.7" y="45.6">SCLK</text>
<text x="151.1" y="43.7">U3</text>
<text x="78.1" y="51.4">0</text>
<text x="132.7" y="48.1">SDIN</text>
<text x="132.7" y="50.6">SDOUT</text>
<text x="38.7" y="58.3">RN1</text>
<text x="135.2" y="58.3" transform="rotate(-90 135.2 58.3)">+5V</text>
<text x="31.1" y="60.8" transform="rotate(-90 31.1 60.8)">+5V</text>
<text x="38.7" y="65.1">10K</text>
<text x="130.2" y="60.8">DIO_CS\</text>
<text x="151.1" y="69.7">MCP230S08</text>
<text x="130.2" y="76">SCLK</text>
<text x="172.6" y="76" transform="rotate(-90 172.6 76)">+5V</text>
<text x="180.2" y="76" transform="rotate(-90 180.2 76)">+12V</text>
<text x="187.8" y="73.7" transform="rotate(-90 187.8 73.7)">-12V</text>
<text x="190.5" y="75" transform="rotate(-90 190.5 75)">C1</text>
<text x="195.3" y="75" transform="rotate(-90 195.3 75)">0.1uF</text>
<text x="217.5" y="76.7">J3-1</text>
<text x="130.2" y="81.1">DAC_CS\</text>
<text x="130.2" y="78.6">SDIN</text>
<text x="187.9" y="80.1" transform="rotate(-90 187.9 80.1)">C3</text>
<text x="192.8" y="80.1" transform="rotate(-90 192.8 80.1)">0.1uF</text>
<text x="217.5" y="81.8">J3-2</text>
<text x="226.7" y="83.7">J2-1</text>
<text x="249.5" y="83.7">J2-2</text>
<text x="73.5" y="88.7" transform="rotate(-90 73.5 88.7)">+5V</text>
<text x="226.7" y="86.2">J2-3</text>
<text x="226.7" y="88.7">J2-5</text>
<text x="249.5" y="86.2">J2-4</text>
<text x="249.5" y="88.7">J2-6</text>
<text x="74.3" y="93.8">RA4</text>
<text x="130.2" y="93.8">UNI/BIP\</text>
<text x="137.9" y="93" transform="rotate(-90 137.9 93)">F</text>
<text x="191.2" y="93.6" transform="rotate(-90 191.2 93.6)">0.1uF</text>
<text x="196.1" y="90.4" transform="rotate(-90 196.1 90.4)">C2</text>
<text x="226.7" y="91.3">J2-7</text>
<text x="226.7" y="93.8">J2-9</text>
<text x="249.5" y="91.3">J2-8</text>
<text x="249.5" y="93.8">J2-10</text>
<text x="74.3" y="96.4">RA3</text>
<text x="137.9" y="97.9" transform="rotate(-90 137.9 97.9)">0.1u</text>
<text x="142.7" y="97.9" transform="rotate(-90 142.7 97.9)">C5</text>
<text x="151.1" y="97.6">MAX5312</text>
<text x="226.7" y="96.4">J3-1</text>
<text x="226.7" y="98.9">J4-1</text>
<text x="226.7" y="101.4">J4-3</text>
<text x="249.5" y="96.4">J3-2</text>
<text x="249.5" y="98.9">J4-2</text>
<text x="249.5" y="101.4">J4-4</text>
<text x="135.2" y="106.5">ADC_CS\</text>
<text x="172" y="102.1">U1</text>
<text x="217.5" y="107.1">J4-1</text>
<text x="226.7" y="104">J4-5</text>
<text x="226.7" y="106.5">J4-7</text>
<text x="249.5" y="104">J4-6</text>
<text x="249.5" y="106.5">J4-8</text>
<text x="57.8" y="109">USB1</text>
<text x="104" y="109" transform="rotate(-90 104 109)">+5V</text>
<text x="135.2" y="109">SCLK</text>
<text x="135.2" y="111.6">SDIN</text>
<text x="217.5" y="112.2">J4-2</text>
<text x="240.5" y="111.6">J6</text>
<text x="135.2" y="116.7">SDOUT</text>
<text x="135.2" y="119.2">BUSY\</text>
<text x="217.5" y="117.3">J4-3</text>
<text x="140.9" y="124.3">+5V</text>
<text x="217.5" y="122.4">J4-4</text>
<text x="111" y="126.8">J1</text>
<text x="217.5" y="127.5">J4-5</text>
<text x="74.3" y="137">RA0</text>
<text x="138.8" y="133.8">C7</text>
<text x="217.5" y="132.5">J4-6</text>
<text x="217.5" y="137.6">J4-7</text>
<text x="74.3" y="139.5">RA1</text>
<text x="74.3" y="142.1">RA2</text>
<text x="138.8" y="138.6">10uF</text>
<text x="146.4" y="141.4">C8</text>
<text x="156.6" y="141.4">C9</text>
<text x="165.1" y="140.8">LTC1857</text>
<text x="217.5" y="142.7">J4-8</text>
<text x="74.3" y="144.6">RC0</text>
<text x="74.3" y="147.1">RC1</text>
<text x="74.3" y="149.7">RC2</text>
<text x="146.4" y="146.3">10u</text>
<text x="150.6" y="146.3">F</text>
<text x="156.6" y="146.3">10u</text>
<text x="160.8" y="146.3">F</text>
<text x="57.8" y="154.8">USB2</text>
<text x="151.5" y="151.6">C10</text>
<text x="161.6" y="151.6">C11</text>
<text x="217.5" y="150.3">J4-9</text>
<text x="151.5" y="156.4">10uF</text>
<text x="161.6" y="156.4">1uF</text>
<text x="116.7" y="167.5" transform="rotate(-90 116.7 167.5)">+5V</text>
<text x="98.9" y="168.1">J5-1</text>
<text x="98.9" y="173.2">J5-2</text>
<text x="165.7" y="170">OVERTON INSTRUMENTS</text>
<text x="165.7" y="172.5">5431 Auburn Blvd #196</text>
<text x="241.9" y="172.5">www.microATE.net</text>
<text x="98.9" y="178.2">J5-3</text>
<text x="165.7" y="175.1">Sacramento, CA 95841</text>
<text x="244.4" y="175.1">(916) 519-2463</text>
<text x="98.9" y="183.3">J5-4</text>
<text x="231.7" y="182.7">Design By: Overton Claborne</text>
<text x="98.9" y="188.4">J5-5</text>
</g>
<g font-size="2.4">
<text x="70.2" y="32.5">1</text>
<text x="74.1" y="33.6">+VIN</text>
<text x="82.5" y="33.6">+VOUT</text>
<text x="92.4" y="32.5">6</text>
<text x="92.4" y="35">5</text>
<text x="180.6" y="35.6" transform="rotate(-90 180.6 35.6)">10</text>
<text x="185.7" y="34.4" transform="rotate(-90 185.7 34.4)">9</text>
<text x="190.8" y="34.4" transform="rotate(-90 190.8 34.4)">8</text>
<text x="195.8" y="34.4" transform="rotate(-90 195.8 34.4)">7</text>
<text x="200.9" y="34.4" transform="rotate(-90 200.9 34.4)">6</text>
<text x="206" y="34.4" transform="rotate(-90 206 34.4)">5</text>
<text x="211.1" y="34.4" transform="rotate(-90 211.1 34.4)">4</text>
<text x="216.1" y="34.4" transform="rotate(-90 216.1 34.4)">3</text>
<text x="221.2" y="34.4" transform="rotate(-90 221.2 34.4)">2</text>
<text x="226.3" y="34.4" transform="rotate(-90 226.3 34.4)">1</text>
<text x="70.2" y="37.6">2</text>
<text x="74.1" y="38.7">-VIN</text>
<text x="83.1" y="38.7">-VOUT</text>
<text x="84.8" y="36.2">COM</text>
<text x="92.4" y="37.6">4</text>
<text x="148.9" y="45.2">1</text>
<text x="148.9" y="47.7">2</text>
<text x="161" y="47.7">17</text>
<text x="161" y="45.2">18</text>
<text x="148.9" y="50.3">3</text>
<text x="148.9" y="52.8">4</text>
<text x="161" y="52.8">15</text>
<text x="161" y="50.3">16</text>
<text x="148.9" y="55.4">5</text>
<text x="148.9" y="57.9">6</text>
<text x="161" y="57.9">13</text>
<text x="161" y="55.4">14</text>
<text x="37.2" y="60.4">1</text>
<text x="44.2" y="60.4">2</text>
<text x="49.2" y="60.4">3</text>
<text x="54.3" y="60.4">4</text>
<text x="59.4" y="60.4">5</text>
<text x="64.5" y="60.4">6</text>
<text x="69.6" y="60.4">7</text>
<text x="74.6" y="60.4">8</text>
<text x="79.7" y="60.4">9</text>
<text x="148.9" y="60.4">7</text>
<text x="148.9" y="63">8</text>
<text x="148.9" y="65.5">9</text>
<text x="161" y="65.5">10</text>
<text x="161" y="63">11</text>
<text x="161" y="60.4">12</text>
<text x="148.9" y="75.7">1</text>
<text x="161" y="75.7">16</text>
<text x="212.4" y="75.7">1</text>
<text x="148.9" y="78.2">2</text>
<text x="148.9" y="80.8">3</text>
<text x="148.9" y="83.3">4</text>
<text x="161" y="83.3">13</text>
<text x="161" y="80.8">14</text>
<text x="161" y="78.2">15</text>
<text x="212.4" y="80.8">2</text>
<text x="233.3" y="83.3">1</text>
<text x="244.2" y="83.3">2</text>
<text x="63.9" y="88.4">1</text>
<text x="148.9" y="85.8">5</text>
<text x="148.9" y="88.4">6</text>
<text x="161" y="88.4">11</text>
<text x="161" y="85.8">12</text>
<text x="233.3" y="85.8">3</text>
<text x="233.3" y="88.4">5</text>
<text x="244.2" y="85.8">4</text>
<text x="244.2" y="88.4">6</text>
<text x="63.9" y="90.9">2</text>
<text x="63.9" y="93.5">3</text>
<text x="63.9" y="96">4</text>
<text x="148.9" y="90.9">7</text>
<text x="148.9" y="93.5">8</text>
<text x="161" y="93.5">9</text>
<text x="161" y="90.9">10</text>
<text x="232.3" y="96">11</text>
<text x="233.3" y="90.9">7</text>
<text x="233.3" y="93.5">9</text>
<text x="244.2" y="90.9">8</text>
<text x="244.2" y="93.5">10</text>
<text x="244.2" y="96">12</text>
<text x="63.9" y="98.5">5</text>
<text x="63.9" y="101.1">6</text>
<text x="232.1" y="98.5">13</text>
<text x="232.1" y="101.1">15</text>
<text x="244.2" y="98.5">14</text>
<text x="244.2" y="101.1">16</text>
<text x="63.9" y="103.6">7</text>
<text x="163" y="106.2">27</text>
<text x="163" y="103.6">28</text>
<text x="176.2" y="103.6">1</text>
<text x="176.2" y="106.2">2</text>
<text x="212.4" y="106.2">1</text>
<text x="232.1" y="103.6">17</text>
<text x="232.1" y="106.2">19</text>
<text x="244.2" y="103.6">18</text>
<text x="244.2" y="106.2">20</text>
<text x="103.8" y="111.2">1</text>
<text x="103.8" y="113.8">3</text>
<text x="114.7" y="111.2">2</text>
<text x="114.7" y="113.8">4</text>
<text x="163" y="113.8">24</text>
<text x="163" y="111.2">25</text>
<text x="163" y="108.7">26</text>
<text x="176.2" y="108.7">3</text>
<text x="176.2" y="111.2">4</text>
<text x="176.2" y="113.8">5</text>
<text x="212.4" y="111.2">2</text>
<text x="103.8" y="116.3">5</text>
<text x="103.8" y="118.9">7</text>
<text x="114.7" y="116.3">6</text>
<text x="114.7" y="118.9">8</text>
<text x="163" y="118.9">22</text>
<text x="163" y="116.3">23</text>
<text x="176.2" y="116.3">6</text>
<text x="176.2" y="118.9">7</text>
<text x="212.4" y="116.3">3</text>
<text x="103.8" y="121.4">9</text>
<text x="114.7" y="121.4">10</text>
<text x="163" y="123.9">20</text>
<text x="163" y="121.4">21</text>
<text x="176.2" y="121.4">8</text>
<text x="176.2" y="123.9">9</text>
<text x="212.4" y="121.4">4</text>
<text x="163" y="131.5">17</text>
<text x="163" y="129">18</text>
<text x="163" y="126.5">19</text>
<text x="176.2" y="126.5">10</text>
<text x="176.2" y="129">11</text>
<text x="176.2" y="131.5">12</text>
<text x="212.4" y="126.5">5</text>
<text x="212.4" y="131.5">6</text>
<text x="63.9" y="134.1">1</text>
<text x="63.9" y="136.6">2</text>
<text x="163" y="136.6">15</text>
<text x="163" y="134.1">16</text>
<text x="176.2" y="134.1">13</text>
<text x="176.2" y="136.6">14</text>
<text x="212.4" y="136.6">7</text>
<text x="63.9" y="139.2">3</text>
<text x="63.9" y="141.7">4</text>
<text x="212.4" y="141.7">8</text>
<text x="63.9" y="144.2">5</text>
<text x="63.9" y="146.8">6</text>
<text x="63.9" y="149.3">7</text>
<text x="212.4" y="149.3">9</text>
<text x="107.7" y="167.1">1</text>
<text x="107.7" y="172.2">2</text>
<text x="107.7" y="177.3">3</text>
<text x="107.7" y="182.3">4</text>
<text x="107.7" y="187.4">5</text>
</g>
<text font-size="2" x="73.1" y="42">DC/DC CONVERTER</text>
</svg>
